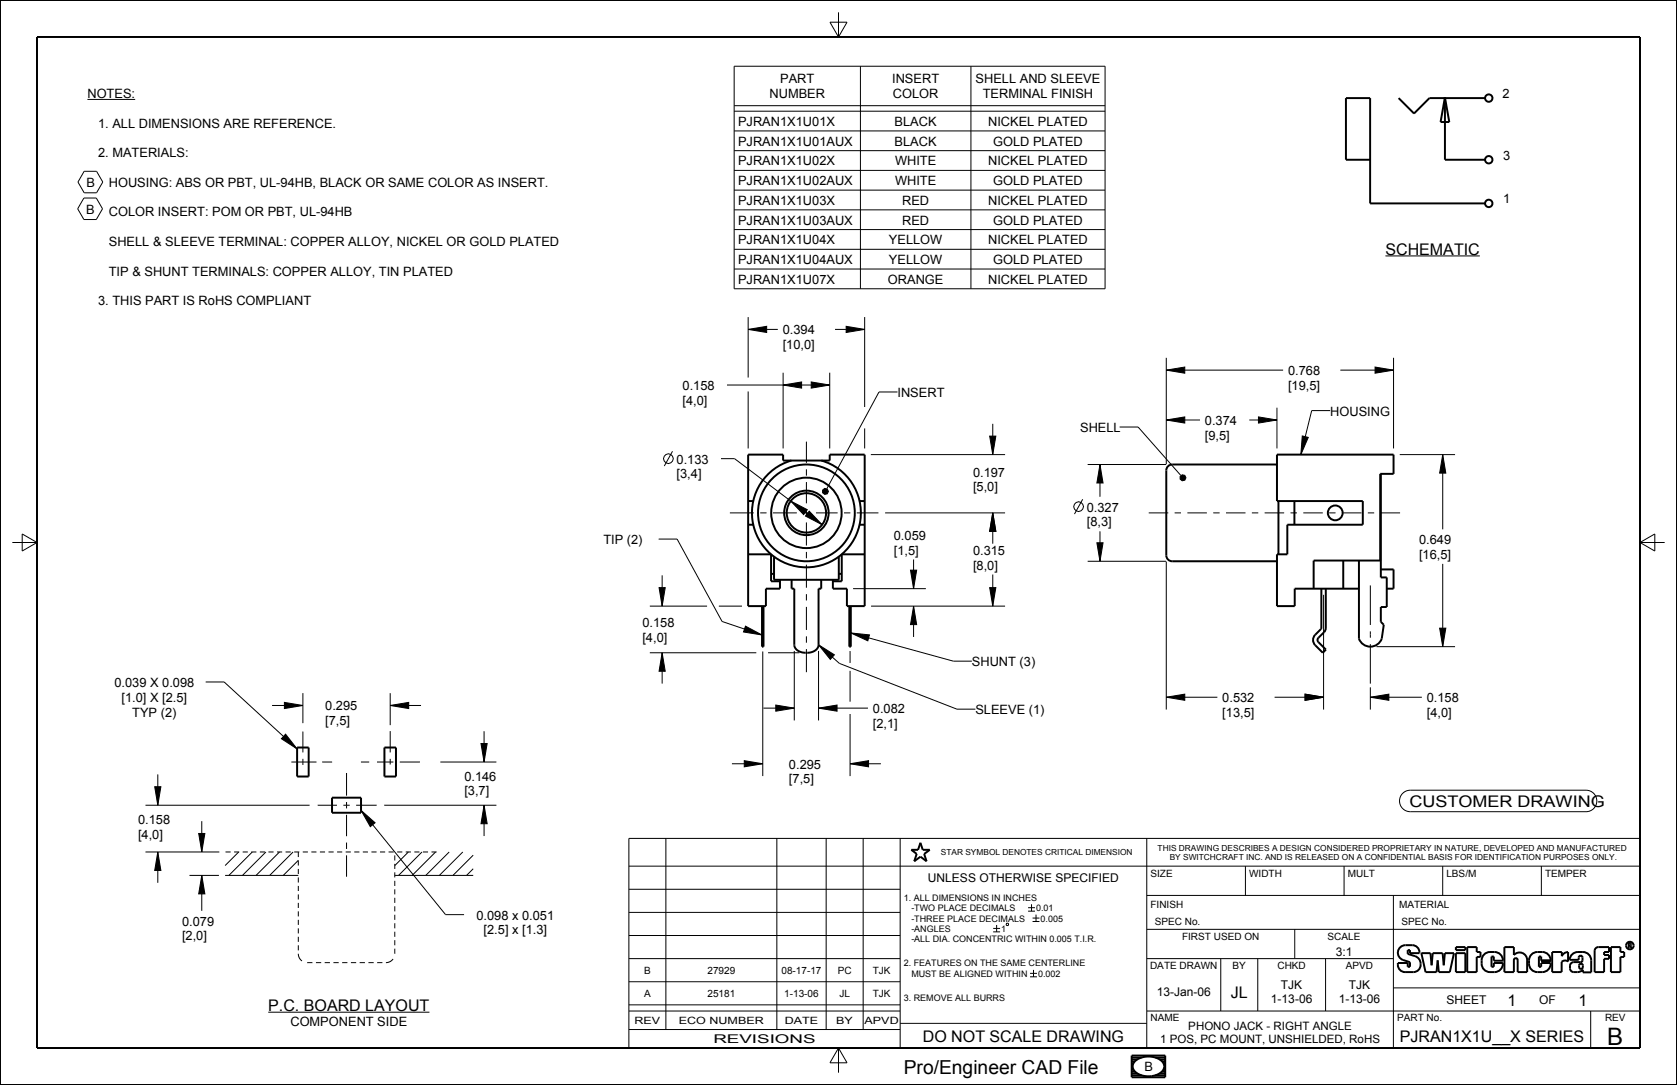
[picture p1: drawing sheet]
<svg xmlns="http://www.w3.org/2000/svg" width="432mm" height="279mm" viewBox="0 0 432 279" stroke-linecap="round" stroke-linejoin="round" font-family="sans-serif">
<g fill="none" stroke="#000" stroke-width=".51">
<path d="M0 0h431.8v279.4h-431.8zM9.5 9.5h412.8v260.4h-412.8zM360.1 25.3l4 3.9 4-3.9h14.3M372 25.3v15.8h10.4M372 25.1l1.2 6.3h-2.3zM352.8 41.1h-6.2v-15.8h6.2v27.1h29.6M203.8 118.6a14 14 0 0 0-7.6 21.6 14 14 0 0 0 22.9 0 14 14 0 0 0-7.6-21.6M328.8 119.6h-27a1.52 1.52 0 0 0-1.5 1.5v21.9a1.52 1.52 0 0 0 1.5 1.5h27M192.6 135.1h1.4M192.6 129h1.4M221.3 135.1h1.3M221.3 129h1.3"/>
<path d="M329.2 129v13.7M333.3 129v6.1M355.5 122v26.7h1.6v7.6h-1.6v3.8l.8 .8-.5 3.6a3.1 3.1 0 0 1-3 2 3.1 3.1 0 0 1-2.9-2v-20.2M192.6 142.7h5.9v7h2.3M196.2 156.1v10.4h.4v-10.4M198.5 147.8h.8M199.3 143.3v6h16.7v-6M200.8 149.3v2.3h-3.6v4.5h-4.6v-39h9v1.5h12v-1.5h9v39h-4.5v-4.5h-3.6v-2.3M203.8 149.3v2.3h.7v14.6a2.69 2.69 0 0 0 2.9 1.9l1.3-.1 1-.4a1.77 1.77 0 0 0 1.1-1.6v-14.4h.6v-2.3M216 147.8h.7M218.7 156.1v10.4h.4v-10.4M222.6 142.7h-5.9v7h-2.2"/>
<path d="M338.2 151.6v-7.3h17.2v-22.3h3.4v-4.9h-30v11.9h22.1v6.1h-19.4v7.6h-2.7v13.4h4.6v-4.5h16.5M340.2 151.6v10.1l-1.6 1.8a1.91 1.91 0 0 0 0 2.7l2 1.9 .8-.8-1.9-2-.3-.5 .3-.5 1.6-1.7 .2-.6 .1-10.4M345.9 144.3v7.3M355.5 146.6h3.3v5h-1.7M196.2 164.5h.4M218.7 164.5h.4M76.5 192.5h3v7.5h-3zM99 192.5h3v7.5h-3zM85.5 205.4h7.5v3.9h-7.5zM234.6 218.8h1.8l.6-1.8 .6 1.8h1.8l-1.4 1.1 .6 1.9-1.6-1.2-1.6 1.2 .6-1.9zM360.6 243.9a3.9 3.9 0 0 1 3.5-.4 1.88 1.88 0 0 1 1.4 1.9h-2.4v-.7h-.6v.9a4.1 4.1 0 0 1 2.9 1.4 2.07 2.07 0 0 1-1.5 3.3h-2.1a1.93 1.93 0 0 1-1.9-2.3h2.6v1h.6v-1.2a3.7 3.7 0 0 1-2.9-1.4 1.95 1.95 0 0 1 .4-2.5zM366 245.4h2.3l.3 3.2 .3-3.2h2.5l.3 3.2 .3-3.2h2.4l-1.1 4.9h-2.8l-.3-3-.3 3h-2.8z"/>
<path d="M374.9 245.4h2.4v4.9h-2.4zM374.9 243.9h2.4v.8h-2.4zM377.8 243.9h2.4v1.3h1v1.2h-1v3.9h-2.4zM382.1 245.8a3.3 3.3 0 0 1 4.6 .4l.3 1.2h-2.4v-1.1h-.6v2.7h.6v-1h2.4a2.16 2.16 0 0 1-2.2 2.3 2.48 2.48 0 0 1-3.3-2.1 2.71 2.71 0 0 1 .6-2.4zM387.4 243.9h2.4v2a1.95 1.95 0 0 1 2.2-.5 1.95 1.95 0 0 1 1.2 1.8v3.1h-2.4v-3.1a.49 .49 0 0 0-.5-.5 .49 .49 0 0 0-.5 .5v3.1h-2.4zM394.3 245.8a3.4 3.4 0 0 1 4.7 .4l.3 1.2h-2.5v-1.1h-.6v2.7h.6v-1h2.5a2.16 2.16 0 0 1-2.2 2.3 2.6 2.6 0 0 1-3.3-1.6 3.5 3.5 0 0 1 .5-2.9zM399.7 245.2h2.4v1l.5-.6 1.2-.4v2.4a1.27 1.27 0 0 0-1.7 .1v2.6h-2.4zM404.8 245.7a3.5 3.5 0 0 1 4.6 .5l.3 1.1v3.1h-2.1v-.7a2.55 2.55 0 0 1-3.1 .3 1.42 1.42 0 0 1 .7-2.2l2-.1a1.22 1.22 0 0 0 .2-1.4 .49 .49 0 0 0-.5-.2 .49 .49 0 0 0-.4 .5v.6h-2.3l.1-.6zM406.8 248.2a.49 .49 0 0 1 .8 .4v.4a.49 .49 0 0 1-.5 .5 .49 .49 0 0 1-.5-.5zM410.9 244.2l.7-.3h2.7v1.3h-1.3v.7h1.3v1h-1.3v3.4h-2.4v-5.4zM414.8 243.9h2.4v1.3h1v1.2h-1v3.9h-2.4zM419.4 243.5h.4"/>
<path d="M419.8 243.5l.3 .7M419.8 243.5l.3-.5-.3-.2h-.4v1.4M291.4 271.8h8.6v5.6h-8.6zM291.4 272.3h2.5M291.4 272.8h1.4M291.4 273.3h.8M291.4 273.9h.4M291.4 274.4h.3M291.4 274.9h.3M291.4 275.4h.4M291.4 275.9h.8M291.4 276.4h1.4"/>
<path d="M291.4 276.9h2.5M292.3 273.3l.9-.7 1.2-.4 1.4-.1 1.4 .1 1.2 .5 .8 .6 .5 .8v.9l-.6 1-1.3 .8-1.7 .3-1.8-.1-1.5-.6-.9-1-.2-1.1zM297.5 272.3h2.5M297.5 276.9h2.5M298.6 272.8h1.4M298.6 276.4h1.4M299.2 273.3h.8M299.2 275.9h.8M299.6 273.9h.4M299.6 275.4h.4M299.8 274.4h.2M299.8 274.9h.2"/>
<circle cx="383.3" cy="25.3" r=".95"/>
<circle cx="383.3" cy="52.4" r=".95"/>
<circle cx="383.3" cy="41.1" r=".95"/>
<circle cx="207.6" cy="132.1" r="12.5"/>
<circle cx="207.6" cy="132.1" r="9.1"/>
<circle cx="207.6" cy="132.1" r="5.1"/>
<circle cx="207.6" cy="132.1" r="5.7"/>
<circle cx="343.8" cy="132.1" r="1.91"/>
<circle cx="419.7" cy="243.5" r=".98"/>
</g>
<g fill="none" stroke="#000" stroke-width=".26">
<path d="M189 17.1h95.5v57.3h-95.5zM213.7 5.7h4.4l-2.2 3.8zM215.9 3.2v6.3M221.5 17.1v57.3M250 17.1v57.3M22.5 25.6h12.3M189 27.2h95.5M189 28.6h95.5M189 33.7h95.5M189 38.8h95.5M21.6 51h3.2l1.6 2.8-1.6 2.7h-3.2l-1.6-2.7zM21.7 44.1h3.2l1.6 2.8-1.6 2.7h-3.2l-1.6-2.7z"/>
<path d="M189 43.9h95.5M189 49h95.5M189 54h95.5M189 59.1h95.5M189 64.2h95.5M189 69.3h95.5M356.7 65.9h24.3M187.2 99.2h26.4M192.6 84.8l4.8-.8v1.6zM192.6 81.7v15.5M192.6 84.8h7.7M201.6 99.2l4.8-.8v1.5z"/>
<path d="M201.6 96v19.5M208.9 98.4l4.7 .8-4.7 .7zM213.6 96v19.5M215 84.8h7.6M217.9 84l4.7 .8-4.7 .8zM222.6 81.7v23.1M300.3 95.3l4.8-.8v1.6zM300.3 92.1v27.5M300.3 95.3h30.1M345.1 95.3h13.7M354.1 94.5l4.7 .8-4.7 .8zM358.8 92.1v23.4"/>
<path d="M173.2 116.2l-2.2 3.8M185.6 118.1h3.5l22.6 17M192.6 100.8v14.7M207.6 113.7v5.5M222.6 110.3v5.2M224.2 117.1h34.6M231.1 100.9h-4.8l-13.4 24.9M254.8 112.3h1.6l-.8 4.8zM255.6 109.1v8M280 119.6h20.2M283.2 119.6l.8 4.8h-1.6zM283.2 119.6v8.3"/>
<path d="M288.3 110h4.7l11 12.4M300.3 108.2l4.8-.8v1.5zM300.3 108.2h8.7M321.7 108.2h7.1M324 107.4l4.8 .8-4.8 .7zM328.8 105v10.5M335.3 112.3l1.6 .3-2 4.5zM342.5 105.7h-4.8l-2.8 11.4M360.4 117.1h14.3M371.5 117.1l.8 4.7h-1.6zM371.5 117.1v19.2M3.2 139.7h6.3"/>
<path d="M5.7 137.5l3.8 2.2-3.8 2.2zM169.6 138.8h4.7l11.6 21.2 10.3 3.5M187.9 132.1h6.2M195.7 132.1h1.7M199 132.1h6.2M203.6 129l4.3 2.3-1 1.2zM206.8 132.1h1.7M207.6 120.8v1.7M207.6 124.1v5.5M207.6 131.3v1.6M207.6 134.5v6M208.4 131.6l3.3 3.5-4.3-2.2z"/>
<path d="M210.1 132.1h5.6M211.8 126.2l.5-.4 .7 .1 .3 .6-.3 .7-.7 .1-.5-.4zM217.3 132.1h1.7M220.6 132.1h5.6M227.9 132.1h30.9M255.6 132.1l.8 4.7h-1.6zM255.6 132.1v7.9M278.8 128.6l-2.1 3.8M282.4 139.8h1.6l-.8 4.7zM283.2 136.8v7.7M295.8 132.1h5M302.4 132.1h1.7"/>
<path d="M303.9 122.7l.5-.4 .7 .1 .3 .6-.3 .7-.7 .1-.5-.4zM305.7 132.1h5.1M312.4 132.1h1.6M315.7 132.1h5M322.3 132.1h1.7M325.6 132.1h5.1M332.3 132.1h1.6M335.6 132.1h5M342.2 132.1h1.7M345.5 132.1h5M352.2 132.1h1.6M355.5 132.1h5"/>
<path d="M422.3 139.7h6.3M422.3 139.7l3.8-2.2v4.4zM167.3 156.1h14.8M169.7 151.3h1.6l-.8 4.8zM170.5 148.1v8M185.1 156.1h6M207.6 142.1v1.7M207.6 145.4v6M207.6 153v1.6M207.6 156.3v5.9M219.7 151.6h18.7M224.3 156.1h34.5"/>
<path d="M234.4 146.8h1.6l-.8 4.8zM235.2 156.1l.8 4.7h-1.6zM235.2 144.1v7.5M235.2 156.1v7.9M254.8 151.3h1.6l-.8 4.8zM255.6 147.9v8.2M280 144.5h20.2M300.3 144.6v38.1M340.8 153.2v29.5M352.8 150.8v10.1M371.5 145.2v21.3M53 175.6h4.7l18.8 17.3"/>
<path d="M78 178.5v7.7M100.5 178.5v8.2M167.3 168.1h27.4M170.5 168.1l.8 4.8h-1.6zM170.5 168.1v7.9M192 161.2l4.2 2.3-4.8-.8zM196.4 167.8v32.1M197.8 168.1h8M204.5 167.6v17.9M207.6 163.9v1.6M207.6 167.1v6M210.8 166l4 2.6-1 1.2z"/>
<path d="M210.8 166l5.3 4.8 30.3 11.8h4.8M210.8 167.6v17.9M218.9 167.7v3M218.9 172.8v7.9M219.1 163l4.8 .5-.5 1.5zM219.1 163l26.4 7.3h4.7M300.3 179.5l4.8-.7v1.5zM300.3 179.5h13.2M328.2 179.5h12.6M336 178.8l4.8 .7-4.8 .8zM352.8 179.5l4.8-.7v1.5zM352.8 162.6v1.6"/>
<path d="M352.8 165.9v10.1M352.8 177v5.7M352.8 179.5h13.3M354.4 166.5h20.3M370.7 161.8h1.6l-.8 4.7zM40.6 199.4v8M70.1 181.7h7.9M73.2 180.9l4.8 .8-4.8 .8zM73.5 189.1l3 3.8-4-2.7zM75 196.2h6.5M78 188.4v5.4M78 195.4v1.6"/>
<path d="M82.9 196.2h2.6M89.2 199.1v5.8M92.9 196.2h2.2M97.1 196.2h4.2M100.5 181.7l4.7-.8v1.6zM100.5 188.3v5.5M100.5 195.4v1.5M100.5 181.7h7.9M102.9 196.2h5.2M113.4 196.2h14.4M123.8 191.5h1.6l-.8 4.7zM124.6 188.3v7.9"/>
<path d="M188.5 196.7h7.9M191.6 195.9l4.8 .8-4.8 .8zM196.6 182.4h7.9M199.8 181.6l4.7 .8-4.7 .7zM210.8 182.4l4.7-.8v1.5zM210.8 182.4h12.7M218.9 196.7l4.7-.8v1.6zM218.9 196.7h7.9M218.9 183.9v16M37.5 219.4h19M37.5 207.4h42.2M39.8 202.6h1.6l-.8 4.8z"/>
<path d="M40.6 219.4l.8 4.8h-1.6zM40.6 219.4v7.9M51.2 214.6h1.5l-.7 4.8zM52 211.5v7.9M58.1 219.4h1.3M60.3 219.4h1.3M61.5 219.4l-3.5 3.5M62.5 219.4h1.3M64.7 219.4h1.3M65 219.4l-6.1 6M66.9 219.4h1.3M68.5 219.4l-6.1 6"/>
<path d="M69.1 219.4h1.3M71.3 219.4h1.3M72 219.4l-6.1 6M73.5 219.4h1.4M75.5 219.4l-6.1 6M75.7 219.4h1.4M76.8 219.4v1.3M78 219.4h1.3M80.2 219.4h1.3M81.8 207.4h5M82.4 219.4h1.3M84.6 219.4h1.3"/>
<path d="M86.8 219.4h1.3M88.4 207.4h1.7M89 219.4h1.3M89.2 206.5v1.7M89.2 209.8v5.5M89.2 217v1.6M91.2 219.4h1.3M91.7 207.4h5.3M93 208.7l3.6 3.2-1.3 1zM93 208.7l21.7 26.8h4.8M93.4 219.4h1.3M95.6 219.4h1.4"/>
<path d="M97.8 219.4h1.4M98.9 207.4h28.9M100.1 219.4h1.3M101.7 219.4h.1M102.3 219.4h1.3M104.5 219.4h1.3M105.2 219.4l-3.5 3.5M106.7 219.4h1.3M108.7 219.4l-6.1 6M108.9 219.4h1.3M111.1 219.4h1.3M112.2 219.4l-6.1 6"/>
<path d="M115.7 219.4l-6.1 6M119.2 219.4l-6.1 6M124.6 207.4l.8 4.7h-1.6zM124.6 207.4v7.9M161.9 215.9h260.4v54h-260.4zM171.4 215.9v49.2M200 215.9v49.2M212.7 215.9v49.2M222.2 215.9v49.2M231.8 215.9v54M295.3 215.9v54M361 204.5a2.76 2.76 0 0 1 2.1-1h45.3a2.77 2.77 0 0 1 2.8 2.8 2.77 2.77 0 0 1-2.8 2.7h-45.3a2.77 2.77 0 0 1-2.5-1.5 2.77 2.77 0 0 1 .4-3z"/>
<path d="M48.8 225.4h7.6M52 225.4l.7 4.8h-1.5zM52 225.4v9.1M58 225.4h18.8M76.8 222.9v-1.3l-3.9 3.8M76.8 223.8v1.3M76.8 225.9v1.4M76.8 228.1v1.3M76.8 230.3v1.3M76.8 232.5v1.3M76.8 234.7v1.3M76.8 236.9v1.3"/>
<path d="M76.8 239.1v1.3M89.2 220.3v5.5M101.7 220.3v1.3M101.7 222.5v1.3M101.7 224.6v1.3M101.7 226.8v1.3M101.7 229v1.3M101.7 231.2v1.3M101.7 233.4v1.3M101.7 235.6v1.3M101.7 237.7v1.4M101.7 239.9v1.3"/>
<path d="M101.7 225.4h20.1M121.8 220.2l-5.2 5.2M121.8 223.7l-1.7 1.7M161.9 234.9h69.9M161.9 229h69.9M161.9 223h260.4M255.7 239.1h1.8M255.7 240h1.8M256.6 238.2v1.8M259.1 237.9l.4-.2 .2 .5-.5 .1zM264.7 233.7h1.8M264.7 234.6h1.8"/>
<path d="M265.6 232.9v1.7M265.9 236.4h1.7M265.9 237.3h1.7M266.8 235.5v1.8M295.3 239.3h127M295.3 230.6h127M320.7 223v7.6M333.4 239.3v7.6M346.1 223v7.6M358.8 230.6v39.3M371.5 223v7.6M396.9 223v7.6"/>
<path d="M76.8 245.6l.2 1 .8 .9M76.8 241.2v1.3M76.8 243.4v1.3M76.8 245.6h.1M79.1 247.9h1.3M81.3 247.9h1.4M83.6 247.9h1.4M85.9 247.9h1.3M88.1 247.9h1.4M90.4 247.9h1.3M92.6 247.9h1.4M94.9 247.9h1.3"/>
<path d="M97.1 247.9h1.4M101.2 247l-.8 .6-1 .3M101.7 242.1v1.3M101.7 244.3v1.3M161.9 258.8h69.9M161.9 252.8h69.9M161.9 246.9h69.9M161.9 240.9h69.9M265.2 250.7h1.8M265.2 251.5h1.8M266.1 249.8v1.7M295.3 246.9h63.5"/>
<path d="M314.3 246.9v13.4M323.8 246.9v13.4M341.3 246.9v13.4M358.8 254.4h63.5M69.1 260.7h41.5M161.9 265.1h69.9M161.9 260.3h69.9M215.9 269.9l2.2 3.8h-4.4zM215.9 269.9v6.3M231.8 263.5h63.5M295.3 260.3h127M409.6 260.3v9.6"/>
<circle cx="172.1" cy="118.1" r="1.25"/>
<circle cx="277.7" cy="130.5" r="1.25"/>
</g>
<g fill="#000">
<path d="M192.6 84.8l4.8-.8v1.6zM201.6 99.2l4.8-.8v1.5zM208.9 98.4l4.7 .8-4.7 .7zM217.9 84l4.7 .8-4.7 .8zM300.3 95.3l4.8-.8v1.6zM354.1 94.5l4.7 .8-4.7 .8zM254.8 112.3h1.6l-.8 4.8zM283.2 119.6l.8 4.8h-1.6zM300.3 108.2l4.8-.8v1.5zM324 107.4l4.8 .8-4.8 .7zM335.3 112.3l1.6 .3-2 4.5zM371.5 117.1l.8 4.7h-1.6z"/>
<path d="M203.6 129l4.3 2.3-1 1.2zM208.4 131.6l3.3 3.5-4.3-2.2zM211.8 126.2l.5-.4 .7 .1 .3 .6-.3 .7-.7 .1-.5-.4zM255.6 132.1l.8 4.7h-1.6zM303.9 122.7l.5-.4 .7 .1 .3 .6-.3 .7-.7 .1-.5-.4zM169.7 151.3h1.6l-.8 4.8zM235.2 156.1l.8 4.7h-1.6zM234.4 146.8h1.6l-.8 4.8zM254.8 151.3h1.6l-.8 4.8zM282.4 139.8h1.6l-.8 4.7zM170.5 168.1l.8 4.8h-1.6zM192 161.2l4.2 2.3-4.8-.8z"/>
<path d="M210.8 166l4 2.6-1 1.2zM219.1 163l4.8 .5-.5 1.5zM300.3 179.5l4.8-.7v1.5zM336 178.8l4.8 .7-4.8 .8zM352.8 179.5l4.8-.7v1.5zM370.7 161.8h1.6l-.8 4.7zM73.5 189.1l3 3.8-4-2.7zM73.2 180.9l4.8 .8-4.8 .8zM100.5 181.7l4.7-.8v1.6zM123.8 191.5h1.6l-.8 4.7zM191.6 195.9l4.8 .8-4.8 .8zM199.8 181.6l4.7 .8-4.7 .7z"/>
<path d="M210.8 182.4l4.7-.8v1.5zM218.9 196.7l4.7-.8v1.6zM40.6 219.4l.8 4.8h-1.6zM39.8 202.6h1.6l-.8 4.8zM51.2 214.6h1.5l-.7 4.8zM93 208.7l3.6 3.2-1.3 1zM124.6 207.4l.8 4.7h-1.6zM52 225.4l.7 4.8h-1.5z"/>
</g>
<text font-size="6.2" x="413.9" y="269.1">B</text>
<text font-size="5" x="232.7" y="276.5">Pro/Engineer CAD File</text>
<g font-size="4.1">
<text x="356.7" y="65.6">SCHEMATIC</text>
<text x="362.9" y="207.8">CUSTOMER DRAWING</text>
<text x="316.9" y="257">JL</text>
<text x="69.1" y="260.3">P.C. BOARD LAYOUT</text>
<text x="388.2" y="259">1</text>
<text x="406.4" y="259">1</text>
<text x="237.6" y="268.3">DO NOT SCALE DRAWING</text>
<text x="360.4" y="268.3">PJRAN1X1U__X SERIES</text>
</g>
<g font-size="3.3">
<text x="200.9" y="21.5">PART</text>
<text x="229.7" y="21.5">INSERT</text>
<text x="251.2" y="21.5">SHELL AND SLEEVE</text>
<text x="22.5" y="25.3">NOTES:</text>
<text x="198.1" y="25.3">NUMBER</text>
<text x="229.9" y="25.3">COLOR</text>
<text x="253" y="25.3">TERMINAL FINISH</text>
<text x="386.9" y="25.3">2</text>
<text x="25.3" y="32.9">1. ALL DIMENSIONS ARE REFERENCE.</text>
<text x="190" y="32.4">PJRAN1X1U01X</text>
<text x="230.4" y="32.4">BLACK</text>
<text x="254.4" y="32.4">NICKEL PLATED</text>
<text x="25.3" y="40.5">2. MATERIALS:</text>
<text x="190" y="37.5">PJRAN1X1U01AUX</text>
<text x="230.4" y="37.5">BLACK</text>
<text x="255.7" y="37.5">GOLD PLATED</text>
<text x="387" y="41.1">3</text>
<text x="190" y="42.6">PJRAN1X1U02X</text>
<text x="190" y="47.7">PJRAN1X1U02AUX</text>
<text x="230.5" y="42.6">WHITE</text>
<text x="230.5" y="47.7">WHITE</text>
<text x="254.4" y="42.6">NICKEL PLATED</text>
<text x="255.7" y="47.7">GOLD PLATED</text>
<text x="22.3" y="48.1">B</text>
<text x="28" y="48.1">HOUSING: ABS OR PBT, UL-94HB, BLACK OR SAME COLOR AS INSERT.</text>
<text x="190" y="52.8">PJRAN1X1U03X</text>
<text x="232.3" y="52.8">RED</text>
<text x="254.4" y="52.8">NICKEL PLATED</text>
<text x="387" y="52.4">1</text>
<text x="22.2" y="55">B</text>
<text x="28" y="55.7">COLOR INSERT: POM OR PBT, UL-94HB</text>
<text x="190" y="57.8">PJRAN1X1U03AUX</text>
<text x="232.3" y="57.8">RED</text>
<text x="255.7" y="57.8">GOLD PLATED</text>
<text x="28" y="63.4">SHELL &amp; SLEEVE TERMINAL: COPPER ALLOY, NICKEL OR GOLD PLATED</text>
<text x="190" y="62.9">PJRAN1X1U04X</text>
<text x="228.9" y="62.9">YELLOW</text>
<text x="254.4" y="62.9">NICKEL PLATED</text>
<text x="28" y="71">TIP &amp; SHUNT TERMINALS: COPPER ALLOY, TIN PLATED</text>
<text x="190" y="68">PJRAN1X1U04AUX</text>
<text x="228.9" y="68">YELLOW</text>
<text x="255.7" y="68">GOLD PLATED</text>
<text x="190" y="73.1">PJRAN1X1U07X</text>
<text x="228.6" y="73.1">ORANGE</text>
<text x="254.4" y="73.1">NICKEL PLATED</text>
<text x="25.3" y="78.6">3. THIS PART IS RoHS COMPLIANT</text>
<text x="201.5" y="86.1">0.394</text>
<text x="201.5" y="89.9">[10,0]</text>
<text x="175.8" y="100.4">0.158</text>
<text x="331.7" y="96.6">0.768</text>
<text x="331.7" y="100.4">[19,5]</text>
<text x="175.8" y="104.2">[4,0]</text>
<text x="231.1" y="102.2">INSERT</text>
<text x="342.5" y="107">HOUSING</text>
<text x="278.1" y="111.2">SHELL</text>
<text x="310.3" y="109.4">0.374</text>
<text x="310.3" y="113.2">[9,5]</text>
<text x="174.2" y="119.4">0.133</text>
<text x="174.2" y="123.2">[3,4]</text>
<text x="250.5" y="122.7">0.197</text>
<text x="250.5" y="126.5">[5,0]</text>
<text x="279.8" y="131.7">0.327</text>
<text x="279.8" y="135.5">[8,3]</text>
<text x="155.4" y="140.1">TIP (2)</text>
<text x="230.2" y="139">0.059</text>
<text x="230.2" y="142.8">[1,5]</text>
<text x="250.5" y="142.9">0.315</text>
<text x="365.4" y="140.1">0.649</text>
<text x="365.4" y="143.9">[16,5]</text>
<text x="250.5" y="146.7">[8,0]</text>
<text x="165.4" y="161.6">0.158</text>
<text x="165.4" y="165.4">[4,0]</text>
<text x="250.2" y="171.5">SHUNT (3)</text>
<text x="29.5" y="176.9">0.039 X 0.098</text>
<text x="31.3" y="180.7">[1.0] X [2.5]</text>
<text x="34.1" y="184.5">TYP (2)</text>
<text x="83.8" y="182.9">0.295</text>
<text x="224.8" y="183.6">0.082</text>
<text x="251.2" y="183.9">SLEEVE (1)</text>
<text x="314.7" y="180.8">0.532</text>
<text x="314.7" y="184.6">[13,5]</text>
<text x="367.4" y="180.8">0.158</text>
<text x="367.4" y="184.6">[4,0]</text>
<text x="83.8" y="186.7">[7,5]</text>
<text x="224.8" y="187.4">[2,1]</text>
<text x="203.2" y="197.9">0.295</text>
<text x="119.6" y="201">0.146</text>
<text x="203.2" y="201.8">[7,5]</text>
<text x="119.6" y="204.8">[3,7]</text>
<text x="35.5" y="212.3">0.158</text>
<text x="35.5" y="216.1">[4,0]</text>
<text x="46.9" y="238.4">0.079</text>
<text x="122.7" y="236.8">0.098 x 0.051</text>
<text x="46.9" y="242.2">[2,0]</text>
<text x="124.5" y="240.6">[2.5] x [1.3]</text>
<text x="74.8" y="264.3">COMPONENT SIDE</text>
<text x="294.7" y="275.9">B</text>
</g>
<g font-size="3.1">
<text x="238.9" y="227.2">UNLESS OTHERWISE SPECIFIED</text>
<text x="343.9" y="246.1">3:1</text>
<text x="297.8" y="256.6">13-Jan-06</text>
<text x="329.8" y="254.8">TJK</text>
<text x="347.3" y="254.8">TJK</text>
<text x="327.2" y="258.4">1-13-06</text>
<text x="344.7" y="258.4">1-13-06</text>
<text x="372.4" y="258.6">SHEET</text>
<text x="396.3" y="258.6">OF</text>
<text x="183.7" y="268.7">REVISIONS</text>
</g>
<g font-size="3">
<text x="298.7" y="268.7">1 POS, PC MOUNT, UNSHIELDED, RoHS</text>
<text x="306" y="265.3">PHONO JACK - RIGHT ANGLE</text>
</g>
<g font-size="2.6">
<text x="296.2" y="225.8">SIZE</text>
<text x="321.6" y="225.8">WIDTH</text>
<text x="347" y="225.8">MULT</text>
<text x="372.4" y="225.8">LBS/M</text>
<text x="397.8" y="225.8">TEMPER</text>
<text x="296.2" y="233.8">FINISH</text>
<text x="360.3" y="233.8">MATERIAL</text>
<text x="297.3" y="238.1">SPEC No.</text>
<text x="360.8" y="238.1">SPEC No.</text>
<text x="304.4" y="242.1">FIRST USED ON</text>
<text x="341.8" y="242.1">SCALE</text>
<text x="165.8" y="250.8">B</text>
<text x="182.2" y="250.8">27929</text>
<text x="201.2" y="250.8">08-17-17</text>
<text x="215.7" y="250.8">PC</text>
<text x="224.7" y="250.8">TJK</text>
<text x="296.1" y="249.6">DATE DRAWN</text>
<text x="317.4" y="249.6">BY</text>
<text x="328.9" y="249.6">CHKD</text>
<text x="346.5" y="249.6">APVD</text>
<text x="165.8" y="256.8">A</text>
<text x="182.2" y="256.8">25181</text>
<text x="201.9" y="256.8">1-13-06</text>
<text x="216.1" y="256.8">JL</text>
<text x="224.7" y="256.8">TJK</text>
<text x="163.4" y="263.7">REV</text>
<text x="174.8" y="263.7">ECO NUMBER</text>
<text x="202.1" y="263.7">DATE</text>
<text x="215.3" y="263.7">BY</text>
<text x="222.6" y="263.7">APVD</text>
<text x="296.2" y="262.9">NAME</text>
<text x="359.7" y="262.9">PART No.</text>
<text x="413.3" y="262.9">REV</text>
</g>
<g font-size="2.3">
<text x="232.7" y="232">1. ALL DIMENSIONS IN INCHES</text>
<text x="234.7" y="234.6">-TWO PLACE DECIMALS</text>
<text x="234.7" y="237.3">-THREE PLACE DECIMALS</text>
<text x="234.7" y="240">-ANGLES</text>
<text x="257.8" y="240">1</text>
<text x="266.8" y="234.6">0.01</text>
<text x="267.9" y="237.3">0.005</text>
<text x="234.7" y="242.6">-ALL DIA. CONCENTRIC WITHIN 0.005 T.I.R.</text>
<text x="232.7" y="248.9">2. FEATURES ON THE SAME CENTERLINE</text>
<text x="234.7" y="251.5">MUST BE ALIGNED WITHIN</text>
<text x="267.3" y="251.5">0.002</text>
<text x="232.7" y="257.8">3. REMOVE ALL BURRS</text>
</g>
<g font-size="2.1">
<text x="242.3" y="220.3">STAR SYMBOL DENOTES CRITICAL DIMENSION</text>
<text x="298.1" y="219.1">THIS DRAWING DESCRIBES A DESIGN CONSIDERED PROPRIETARY IN NATURE, DEVELOPED AND MANUFACTURED</text>
<text x="301.2" y="221.5">BY SWITCHCRAFT INC. AND IS RELEASED ON A CONFIDENTIAL BASIS FOR IDENTIFICATION PURPOSES ONLY.</text>
</g>
</svg>
